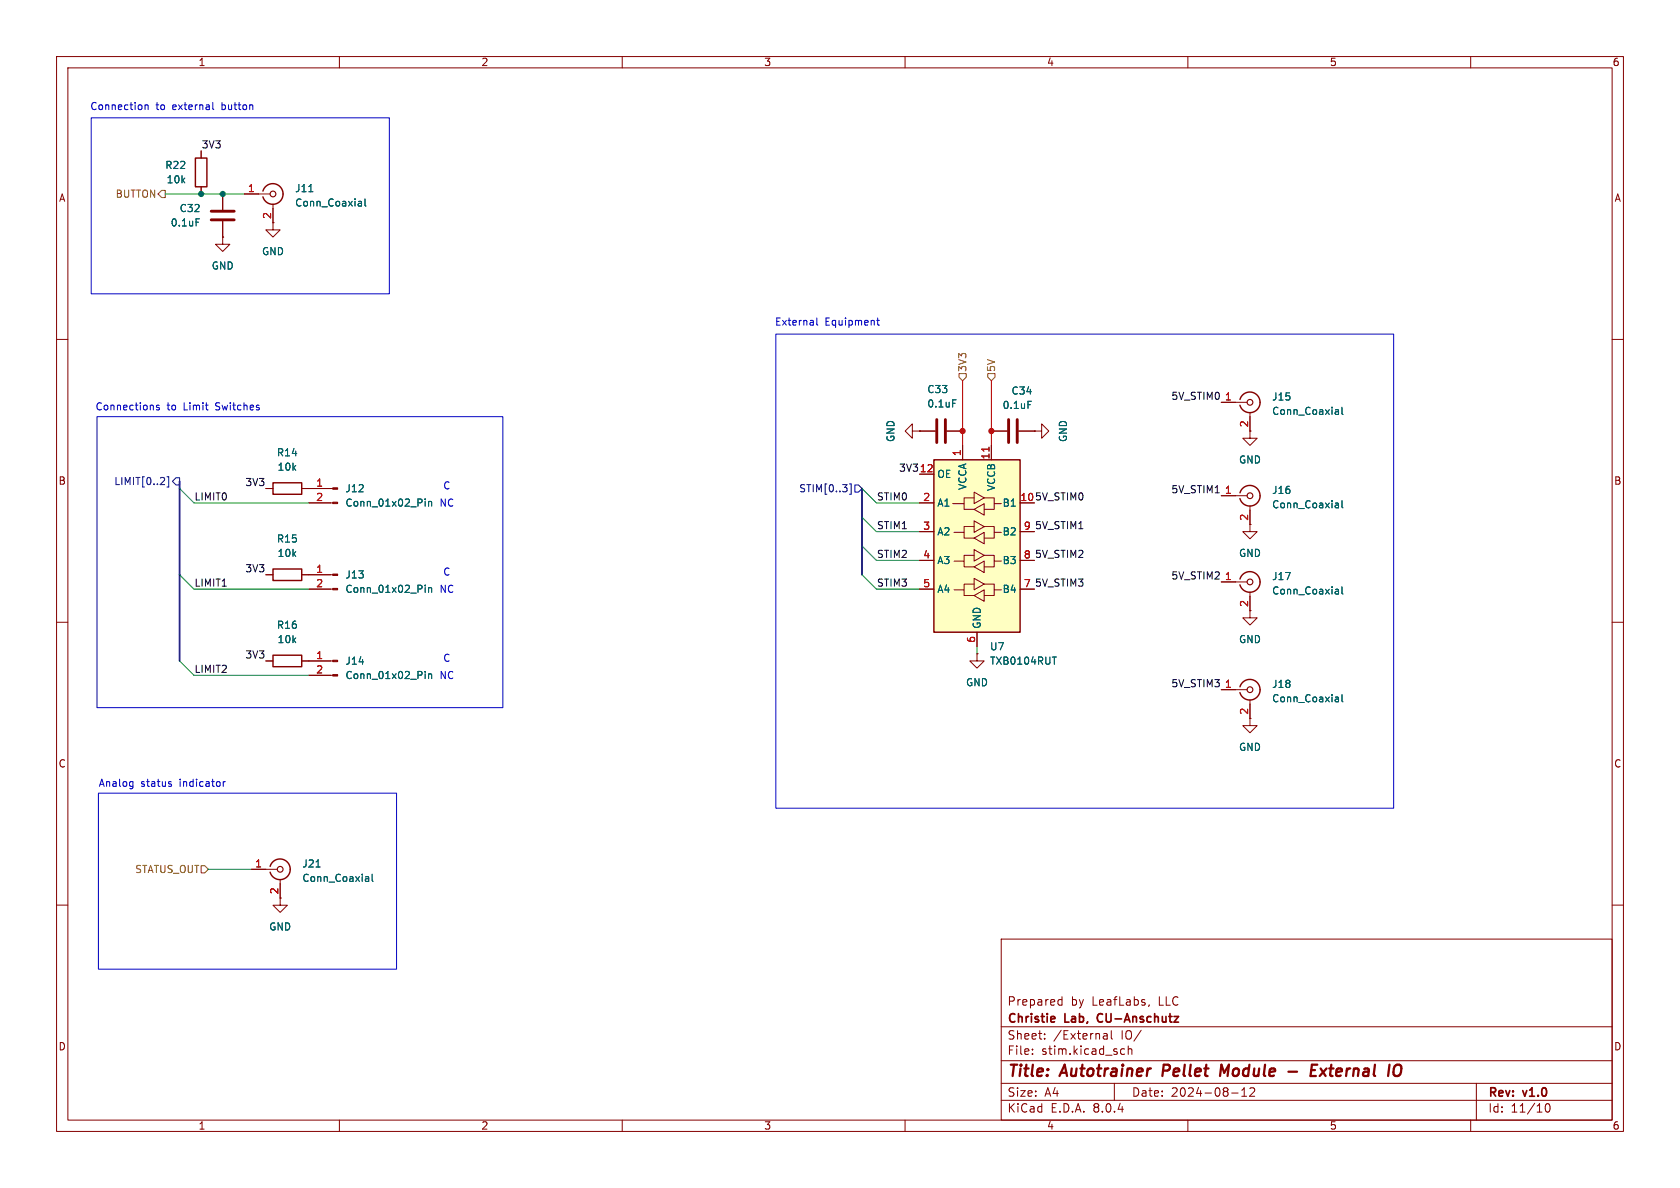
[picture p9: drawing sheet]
<svg xmlns="http://www.w3.org/2000/svg" width="297mm" height="210mm" viewBox="0 0 297 210" stroke-linecap="round" stroke-linejoin="round" font-family="sans-serif">
<g fill="none" stroke="#840000" stroke-width=".18">
<path d="M10 10h277v190h-277zM12 12h273v186h-273zM60 10v2M110 10v2M160 10v2M210 10v2M260 10v2M35.6 26.7v1.2M35.6 33v1.3M10 60h2M285 60h2M175.3 76.2h2.8"/>
<path d="M180.1 76.2h2.8M182.9 76.2h1.2v1.3l1.3-1.3-1.3-1.3v1.3M182.9 76.2h.1M221 76.2v1.3h1.2l-1.2 1.2-1.3-1.2h1.3M221 92.7v1.3h1.2l-1.2 1.3-1.3-1.3h1.3M10 110h2M47 101.6h1.3M53.3 101.6h1.3M285 110h2M10 160h2M285 160h2M177 166h108v32h-108z"/>
<path d="M187.2 177.6h.5M187.2 176.8h.5M187.7 176.2v1.5M203.2 177.6l-.2 .3M60 198v2M110 198v2M160 198v2M177 194.5h108M177 191.5h108M177 187.5h108M177 181.5h108M182.5 186.3v.1"/>
<path d="M182.5 185.5v.1M184.7 183.6v.1M184.7 182.8v.1M195 183.5l.2 .2 .5-.1M195.1 182.8h.6v.9M195.7 183.1h-.5l-.2 .2M196.5 182.2v1.3l.2 .2M197 191.5v3M198.2 186.3h.6M198.2 185.5h.6M199.5 185.5l.2-.1 .3 .1 .1 .9M199.5 184.9v1.5"/>
<path d="M210 198v2M217.7 193.2h1.2M219.5 193.8h.9M219.5 192.7l.5-.4v1.5M221 192.4l.5-.1 .2 .1 .1 .3-.9 1.1h.9M260 198v2M261 191.5v6.5M273.4 195.2l.1-.1a.81 .81 0 0 1 .6 .6 .81 .81 0 0 1-.3 .8l-.1 .1a.81 .81 0 0 1-.6-.6 .81 .81 0 0 1 .3-.8z"/>
</g>
<path d="M205.7 188.2l-.2 2M217.3 188.2l-.9 1.4-.5-1.4-.2 2M227.8 189.4h1.5M231.8 189.2h.7M232.9 188.2h-1l-.2 2h.9M233.5 188.9l.8 1.3M234.5 188.9l-1.2 1.3M247 188.2l.5 .1a1.36 1.36 0 0 1-.4 1.9" fill="none" stroke="#840000" stroke-width=".4"/>
<path d="M186.4 179.8l.1 .2-.7 .2M194.1 179.4l-.1 .4 .1 .7" fill="none" stroke="#840000" stroke-width=".3"/>
<path d="M34.5 27.9h2.1v5.1h-2.1zM48.3 100.6h5v2h-5z" fill="none" stroke="#840000" stroke-width=".25"/>
<path d="M178.3 74.2v4M179.8 74.2v4" fill="none" stroke="#840000" stroke-width=".51"/>
<path d="M181.7 70.9h.6" fill="none" stroke="#006464" stroke-width=".18"/>
<path d="M165.1 81.3h15.2v30.5h-15.2z" fill="#ffffc2"/>
<path d="M46.5 33.8a1.81 1.81 0 0 1 2.8-1 1.81 1.81 0 0 1 0 3 1.81 1.81 0 0 1-2.8-1M219.2 70.6a1.82 1.82 0 0 1 2.8-.9 1.82 1.82 0 0 1 0 2.9 1.82 1.82 0 0 1-2.8-1M48.3 85.3h5v2.1h-5zM165.1 81.3h15.2v30.5h-15.2zM219.2 87.1a1.82 1.82 0 0 1 2.8-.9 1.82 1.82 0 0 1 0 2.9 1.82 1.82 0 0 1-2.8-1M48.3 115.8h5v2.1h-5zM219.2 102.4a1.82 1.82 0 0 1 2.8-1 1.82 1.82 0 0 1 0 3 1.82 1.82 0 0 1-2.8-1M219.2 121.4a1.82 1.82 0 0 1 2.8-.9 1.82 1.82 0 0 1 0 2.9 1.82 1.82 0 0 1-2.8-1M47.8 153.2a1.81 1.81 0 0 1 2.7-1 1.81 1.81 0 0 1 0 3 1.81 1.81 0 0 1-2.7-1" fill="none" stroke="#840000" stroke-width=".25"/>
<g fill="none" stroke="#840000" stroke-width=".18">
<path d="M35.6 26.7v1.2M35.6 33v1.3M39.4 34.3v2.8M39.4 39.1v2.8M43.2 34.3h4.6M48.3 36.1v4.5h1.2l-1.2 1.3-1.3-1.3h1.3M39.4 41.9v1.3h1.2l-1.2 1.3-1.3-1.3h1.3M39.4 41.9h.1M161.3 76.2v-1.3l-1.3 1.3 1.3 1.3v-1.3h1.3M162.6 76.2h.1M162.6 76.2h2.8M167.4 76.2h2.8"/>
<path d="M170.2 78.7v2.6M175.3 78.7v2.6M175.3 76.2h2.8M180.1 76.2h2.8M182.9 76.2h.1M215.9 71.1h4.6M221 72.9v3.3M47 86.4h1.3M53.3 86.4h5.5M54.6 88.9h4.2M162.6 88.9h2.5M162.6 83.8h2.5"/>
<path d="M162.6 94h2.5M162.6 99.1h2.5M168.4 89h2v1h1.8M168.7 99.2h1.7v1h1.8M168.7 94.1h1.7v1h1.8M172.2 98.2h-1.8v1M172.2 93.1h-1.8v1M172.2 88h-1.8v1M172.2 95.1l1.8-1v2zM172.2 90l1.8-1v2.1zM172.2 97.2l1.8 1-1.8 1zM172.2 92.1l1.8 1-1.8 1z"/>
<path d="M172.2 87l1.8 1-1.8 1zM174 98.2h1.8v1h1.2M174 93.1h1.8v1h1.2M174 88h1.8v1h1.2M175.8 99.2v1h-1.8M175.8 94.1v1h-1.8M175.8 89v1h-1.8M180.3 88.9h2.6M180.3 94h2.6M180.3 99.1h2.6M215.9 87.6h4.6M221 89.4v3.3"/>
<path d="M47 116.8h1.3M47 101.6h1.3M53.3 116.8h5.5M53.3 101.6h5.5M54.6 104.1h4.2M54.6 119.4h4.2M162.6 104.1h2.5M168.7 104.3h1.7v1h1.8M172.2 103.3h-1.8v1M172.2 105.3l1.8-1v2zM172.2 100.2l1.8-1v2zM172.2 102.2l1.8 1.1-1.8 1z"/>
<path d="M172.7 115.6v1.2h1.3l-1.3 1.3-1.3-1.3h1.3M172.7 115.6h.1M172.7 111.8v2.5M174 103.3h1.8v1h1.2M175.8 104.3v1h-1.8M180.3 104.1h2.6M215.9 102.9h4.6M221 104.6v4.6h1.2l-1.2 1.3-1.3-1.3h1.3M215.9 121.9h4.6M221 123.7v4.6h1.2l-1.2 1.2-1.3-1.2h1.3M44.4 153.7h4.6M49.5 155.4v4.6h1.3l-1.3 1.3-1.2-1.3h1.2"/>
</g>
<path d="M174.8 79v.8" fill="none" stroke="#a90000" stroke-width=".18"/>
<g fill="none" stroke="#006464" stroke-width=".18">
<path d="M34.7 38.7h.6M54.6 33.9h.7M63.5 35.6h.4v.8M63.9 36.4h-.4M63.9 35.9h-.4M64.5 35.2v1.1l.2 .1M168.4 70.7h.6M181.7 70.9h.6M236.2 72.4l.4 .1v.8M236.6 73.2l-.4 .1M236.6 72.7l-.4 .1M237.2 72v1.1l.2 .2"/>
<path d="M75.2 88.2v.1M75.2 88.6v.9M75.8 88.6v.9M75.8 88.8l.1-.2 .4 .1v.8M236.2 88.9l.4 .1v.8M236.6 89.7l-.4 .1M236.6 89.2l-.4 .1M237.2 88.5v1.1l.2 .2M75.2 103.4v.2M75.2 103.9v.8M75.2 118.7v.1M75.2 119.1v.9"/>
<path d="M75.8 103.9v.8M75.8 119.1v.9M75.8 119.2l.1-.1 .4 .1v.8M75.8 104l.1-.1h.4v.8M186 116.1h.8M236.2 104.2h.4v.8M236.6 105h-.4M236.6 104.5h-.4M237.2 103.7v1.1l.2 .2M236.2 123.2l.4 .1v.8M236.6 124l-.4 .1M236.6 123.5l-.4 .1"/>
<path d="M237.2 122.8v1.1l.2 .2M55.9 153.3h.7M64.8 155h.3l.1 .8M65.2 155.8h-.4M65.2 155.3h-.4M65.8 154.5v1.1l.2 .2"/>
</g>
<g fill="none" stroke="#840000" stroke-width=".2">
<circle cx="48.3" cy="34.3" r=".51"/>
<circle cx="221" cy="71.1" r=".51"/>
<circle cx="221" cy="87.6" r=".51"/>
<circle cx="221" cy="102.9" r=".51"/>
<circle cx="221" cy="121.9" r=".51"/>
<circle cx="49.5" cy="153.7" r=".51"/>
</g>
<path d="M37.3 38.9h4.1M37.3 37.3h4.1M165.6 74.2v4M167.1 74.2v4" fill="none" stroke="#840000" stroke-width=".51"/>
<g fill="#840000" stroke="#840000" stroke-width=".18">
<path d="M58.8 119.3h.9v.2h-.9z"/>
<path d="M58.8 116.7h.9v.3h-.9z"/>
<path d="M58.8 88.8h.9v.2h-.9z"/>
<path d="M58.8 86.2h.9v.3h-.9z"/>
<path d="M58.8 104h.9v.3h-.9z"/>
<path d="M58.8 101.5h.9v.2h-.9z"/>
</g>
<path d="M28.3 85.7h.8M29 84.5v.4M29.5 84.3h.3v1.8h-.3M30.5 85.1l.6-.6h.6v1.2h-.6zM150.2 85.5h.3v1.9h-.3M151.1 85.7h.7l.6 .7-.6 .6h-.7z" fill="none" stroke="#000084" stroke-width=".18"/>
<path d="M28.6 33.7h.6v1.2h-.6l-.7-.6zM169.5 66h1.3v.7l-.6 .6-.7-.6zM174.6 66h1.3v.7l-.6 .6-.7-.6zM35.6 153h.6l.6 .7-.6 .6h-.6z" fill="none" stroke="#725600" stroke-width=".18"/>
<g fill="none" stroke="#0000c2" stroke-width=".18">
<path d="M25.6 18.5v.9M25.6 18.7l.2-.2 .3 .1 .1 .8M37.6 18.1v1.1l.2 .2M16.1 20.8h52.7v31.1h-52.7zM137.2 59.1h109.2v83.8h-109.2zM144.4 56.2v1.1l.2 .2M155 56.6h.5M155.2 56.2v1.1l.3 .2M17.1 73.7h71.8v51.4h-71.8zM28.1 71.7l-.3-.1-.1 .2v.2l.4 .1v.3h-.4M23.1 138.2h.4M23.5 138.2v1l-.2 .2"/>
<path d="M23.5 139h-.4M30 138.6l.3 .1v.1l-.1 .2h-.3M30 138.2h.3M39.5 138.2v.8M39.8 138.2l-.3 .2M17.4 140.2h52.7v31.1h-52.7z"/>
</g>
<path d="M31.7 85.1v31.7M152.4 86.4v15.2" fill="none" stroke="#000084" stroke-width=".3"/>
<path d="M29.2 34.3h14M31.7 86.4l2.6 2.5h20.3M152.4 86.4l2.5 2.5h7.7M152.4 96.5l2.5 2.6h7.7M152.4 91.4l2.5 2.6h7.7M31.7 101.6l2.6 2.5h20.3M31.7 116.8l2.6 2.6h20.3M152.4 101.6l2.5 2.5h7.7M172.7 114.3v1.3M36.8 153.7h7.6" fill="none" stroke="#009600" stroke-width=".18"/>
<path d="M170.2 67.3v11.4M175.3 67.3v11.4" fill="none" stroke="#f00" stroke-width=".18"/>
<g fill="#009600" stroke="#009600" stroke-width=".18">
<circle cx="39.4" cy="34.3" r=".46"/>
<circle cx="35.6" cy="34.3" r=".46"/>
</g>
<g fill="#f00" stroke="#f00" stroke-width=".18">
<circle cx="175.3" cy="76.2" r=".46"/>
<circle cx="170.2" cy="76.2" r=".46"/>
</g>
<g font-size="2.8" fill="#840000">
<text x="178" y="190.9">Title:</text>
<text x="187.7" y="190.9">Autotrainer</text>
<text x="206.4" y="190.9">Pellet</text>
<text x="217.4" y="190.9">Module</text>
<text x="235" y="190.9">External</text>
</g>
<g font-size="2.1" fill="#840000">
<text x="178" y="178">Prepared</text>
<text x="189.3" y="178">by</text>
<text x="193.1" y="178">LeafLabs,</text>
<text x="205" y="178">LLC</text>
<text x="178" y="184">Sheet:</text>
<text x="178" y="181.2">Christie</text>
<text x="186.2" y="184">/External</text>
<text x="188.3" y="181.2">Lab,</text>
<text x="194.7" y="181.2">CU-Anschutz</text>
<text x="198.2" y="184">IO/</text>
<text x="178" y="186.7">File:</text>
<text x="184.1" y="186.7">stim.kicad_sch</text>
<text x="178" y="196.9">KiCad</text>
<text x="178" y="194.1">Size:</text>
<text x="184.7" y="194.1">A4</text>
<text x="185.7" y="196.9">E.D.A.</text>
<text x="193.3" y="196.9">8.0.4</text>
<text x="200" y="194.1">Date:</text>
<text x="207" y="194.1">2024-08-12</text>
<text x="263" y="194.3">Rev:</text>
<text x="263" y="196.9">Id:</text>
<text x="267.1" y="196.9">11/10</text>
<text x="269.4" y="194.3">v1.0</text>
</g>
<g font-size="1.8" fill="#840000">
<text x="35" y="11.9">1</text>
<text x="85" y="11.9">2</text>
<text x="135" y="11.9">3</text>
<text x="185" y="11.9">4</text>
<text x="235" y="11.9">5</text>
<text x="285" y="11.9">6</text>
<text x="10.3" y="35.9">A</text>
<text x="285.3" y="35.9">A</text>
<text x="48" y="38.8" transform="rotate(-90 48 38.8)">2</text>
<text x="220.7" y="75.6" transform="rotate(-90 220.7 75.6)">2</text>
<text x="10.3" y="85.9">B</text>
<text x="285.3" y="85.9">B</text>
<text x="220.7" y="92.1" transform="rotate(-90 220.7 92.1)">2</text>
<text x="220.7" y="107.4" transform="rotate(-90 220.7 107.4)">2</text>
<text x="10.3" y="135.9">C</text>
<text x="285.3" y="135.9">C</text>
<text x="49.3" y="158.2" transform="rotate(-90 49.3 158.2)">2</text>
<text x="10.3" y="185.9">D</text>
<text x="285.3" y="185.9">D</text>
<text x="35" y="199.9">1</text>
<text x="85" y="199.9">2</text>
<text x="135" y="199.9">3</text>
<text x="185" y="199.9">4</text>
<text x="235" y="199.9">5</text>
<text x="285" y="199.9">6</text>
</g>
<g font-size="1.8" fill="#0000c2">
<text x="15.9" y="19.7">Connection</text>
<text x="27.6" y="19.7">to</text>
<text x="30.6" y="19.7">external</text>
<text x="39.5" y="19.7">button</text>
<text x="136.9" y="57.8">External</text>
<text x="145.8" y="57.8">Equipment</text>
<text x="16.8" y="72.7">Connections</text>
<text x="29.5" y="72.7">to</text>
<text x="32.6" y="72.7">Limit</text>
<text x="38.4" y="72.7">Switches</text>
<text x="77.6" y="89.8">NC</text>
<text x="78.3" y="86.7">C</text>
<text x="78.3" y="102">C</text>
<text x="77.6" y="105">NC</text>
<text x="78.3" y="117.2">C</text>
<text x="77.6" y="120.2">NC</text>
<text x="17.4" y="139.3">Analog</text>
<text x="24.9" y="139.3">status</text>
<text x="31.8" y="139.3">indicator</text>
</g>
<g font-size="1.8" fill="#0f0f0f">
<text x="35.6" y="26.3">3V3</text>
<text x="207" y="70.8">5V_STIM0</text>
<text x="158.8" y="83.5">3V3</text>
<text x="34.3" y="88.6">LIMIT0</text>
<text x="43.3" y="86">3V3</text>
<text x="154.9" y="88.6">STIM0</text>
<text x="182.9" y="88.6">5V_STIM0</text>
<text x="207" y="87.3">5V_STIM1</text>
<text x="154.9" y="93.6">STIM1</text>
<text x="182.9" y="93.6">5V_STIM1</text>
<text x="43.3" y="101.3">3V3</text>
<text x="154.9" y="98.7">STIM2</text>
<text x="182.9" y="98.7">5V_STIM2</text>
<text x="34.3" y="103.8">LIMIT1</text>
<text x="154.9" y="103.8">STIM3</text>
<text x="182.9" y="103.8">5V_STIM3</text>
<text x="207" y="102.5">5V_STIM2</text>
<text x="34.3" y="119">LIMIT2</text>
<text x="43.3" y="116.5">3V3</text>
<text x="207" y="121.6">5V_STIM3</text>
</g>
<g font-size="1.8" fill="#725600">
<text x="20.3" y="35.2">BUTTON</text>
<text x="171" y="65.8" transform="rotate(-90 171 65.8)">3V3</text>
<text x="176.1" y="65.8" transform="rotate(-90 176.1 65.8)">5V</text>
<text x="23.8" y="154.5">STATUS_OUT</text>
</g>
<g font-size="1.8" fill="#006464">
<text x="29.1" y="30.1">R22</text>
<text x="29.4" y="32.6">10k</text>
<text x="52.1" y="34.2">J11</text>
<text x="30.1" y="40.2">0.1uF</text>
<text x="31.7" y="37.7">C32</text>
<text x="52.1" y="36.7">Conn_Coaxial</text>
<text x="37.3" y="47.9">GND</text>
<text x="46.2" y="45.3">GND</text>
<text x="163.8" y="69.7">C33</text>
<text x="178.7" y="70">C34</text>
<text x="224.8" y="71">J15</text>
<text x="163.8" y="72.2">0.1uF</text>
<text x="177.2" y="72.5">0.1uF</text>
<text x="224.8" y="73.5">Conn_Coaxial</text>
<text x="48.9" y="80.9">R14</text>
<text x="49" y="83.4">10k</text>
<text x="158.3" y="78.2" transform="rotate(-90 158.3 78.2)">GND</text>
<text x="188.8" y="78.2" transform="rotate(-90 188.8 78.2)">GND</text>
<text x="218.9" y="82.1">GND</text>
<text x="61" y="89.8">Conn_01x02_Pin</text>
<text x="61" y="87.2">J12</text>
<text x="165.6" y="84.7">OE</text>
<text x="165.6" y="89.8">A1</text>
<text x="171" y="86.7" transform="rotate(-90 171 86.7)">VCCA</text>
<text x="176.1" y="86.9" transform="rotate(-90 176.1 86.9)">VCCB</text>
<text x="177.1" y="89.8">B1</text>
<text x="224.8" y="87.5">J16</text>
<text x="165.6" y="94.8">A2</text>
<text x="177.1" y="94.8">B2</text>
<text x="224.8" y="90.1">Conn_Coaxial</text>
<text x="48.9" y="96.1">R15</text>
<text x="49" y="98.7">10k</text>
<text x="165.6" y="99.9">A3</text>
<text x="177.1" y="99.9">B3</text>
<text x="218.9" y="98.7">GND</text>
<text x="61" y="105">Conn_01x02_Pin</text>
<text x="61" y="102.5">J13</text>
<text x="165.6" y="105">A4</text>
<text x="177.1" y="105">B4</text>
<text x="224.8" y="105.3">Conn_Coaxial</text>
<text x="224.8" y="102.8">J17</text>
<text x="48.9" y="111.4">R16</text>
<text x="49" y="113.9">10k</text>
<text x="173.6" y="111.3" transform="rotate(-90 173.6 111.3)">GND</text>
<text x="218.9" y="113.9">GND</text>
<text x="61" y="117.7">J14</text>
<text x="174.9" y="115.2">U7</text>
<text x="174.9" y="117.7">TXB0104RUT</text>
<text x="61" y="120.2">Conn_01x02_Pin</text>
<text x="170.7" y="121.5">GND</text>
<text x="224.8" y="124.3">Conn_Coaxial</text>
<text x="224.8" y="121.8">J18</text>
<text x="218.9" y="132.9">GND</text>
<text x="53.3" y="153.6">J21</text>
<text x="53.3" y="156.1">Conn_Coaxial</text>
<text x="47.5" y="164.7">GND</text>
</g>
<g font-size="1.8" fill="#a90000">
<text x="43.7" y="34">1</text>
<text x="216.5" y="70.9">1</text>
<text x="162.5" y="83.6">12</text>
<text x="169.9" y="80.7" transform="rotate(-90 169.9 80.7)">1</text>
<text x="175" y="81.3" transform="rotate(-90 175 81.3)">11</text>
<text x="55.8" y="86.1">1</text>
<text x="55.8" y="88.6">2</text>
<text x="163.1" y="88.6">2</text>
<text x="180.3" y="88.6">10</text>
<text x="216.5" y="87.4">1</text>
<text x="163.1" y="93.7">3</text>
<text x="180.9" y="93.7">9</text>
<text x="55.8" y="101.3">1</text>
<text x="163.1" y="98.8">4</text>
<text x="180.9" y="98.8">8</text>
<text x="55.8" y="103.9">2</text>
<text x="163.1" y="103.9">5</text>
<text x="180.9" y="103.9">7</text>
<text x="216.5" y="102.6">1</text>
<text x="172.5" y="113.7" transform="rotate(-90 172.5 113.7)">6</text>
<text x="55.8" y="116.6">1</text>
<text x="55.8" y="119.1">2</text>
<text x="216.5" y="121.7">1</text>
<text x="220.7" y="126.4" transform="rotate(-90 220.7 126.4)">2</text>
<text x="45" y="153.4">1</text>
</g>
<g font-size="1.8" fill="#000084">
<text x="20.1" y="86">LIMIT[0..2]</text>
<text x="141.2" y="87.2">STIM[0..3]</text>
</g>
</svg>
